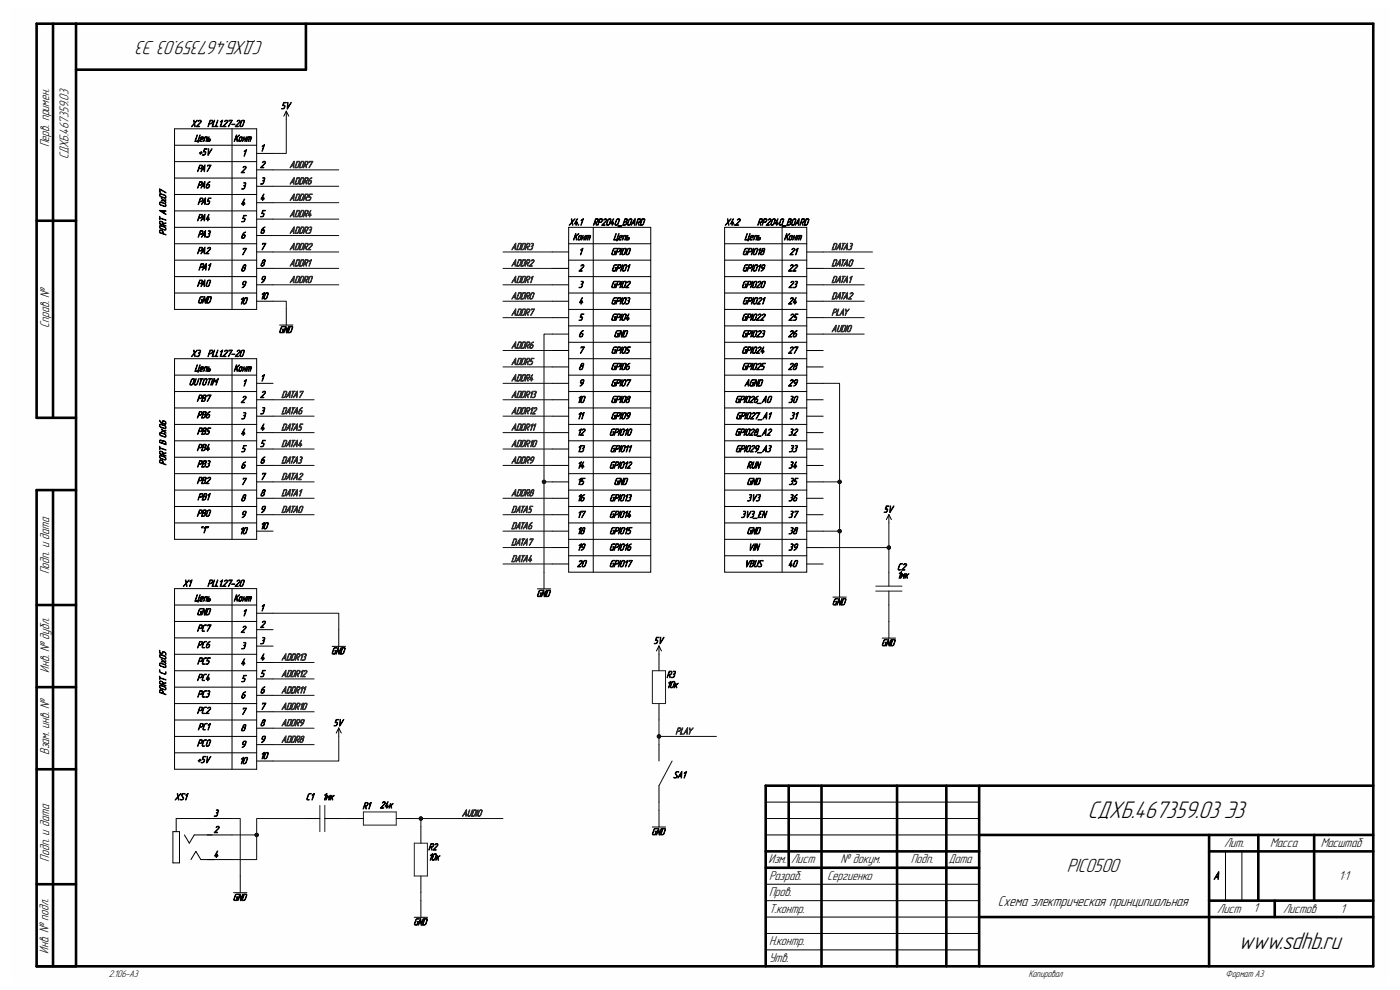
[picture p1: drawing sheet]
<svg xmlns="http://www.w3.org/2000/svg" width="297mm" height="210mm" viewBox="0 0 297 210" stroke-linecap="round" stroke-linejoin="round" font-family="sans-serif">
<path d="M2.2 1.5h292.6v207h-292.6z" fill-rule="evenodd" fill="#fefefe"/>
<g fill="none" stroke="#000" stroke-width=".55">
<path d="M11.3 5v83.6M16.1 5v200M64.9 5v9.8h-48.8M7.8 46.8h8.3M16.1 88.6h-8.3v-83.6h283.5v200h-283.5v-101h8.3M11.3 104v101M7.8 128.3h8.3M7.8 145.8h8.3M7.8 163.2h8.3M167.3 166.7v17.4M174.3 166.7v38.3M190.3 166.7v38.3"/>
<path d="M200.8 166.7v38.3M207.7 177.1h83.6M207.7 166.7v38.3M256.5 177.1v27.9M267 177.1v14M278.8 177.1v14M291.3 166.7h-128.9v38.3M7.8 187.6h8.3M162.4 180.6h45.3M162.4 184.1h45.3M207.7 194.5h83.6M256.5 180.6h34.8"/>
<path d="M256.5 191.1h34.8M270.4 191.1v3.4"/>
</g>
<g fill="none" stroke="#000" stroke-width=".21">
<path d="M37 27.3h17.4v38.3h-17.4zM37 30.8h17.4M37 34.3h17.4M37 37.8h17.4M49.2 27.3v38.3M54.4 32.5h3.5M54.4 36h3.5M54.4 39.5h3.5M60.7 23.6l-.5 1M60.7 23.6l.6 1M60.7 23.6v1.8M37 41.3h17.4"/>
<path d="M37 44.7h17.4M37 48.2h17.4M37 51.7h17.4M37 55.2h17.4M37 58.7h17.4M54.4 43h3.5M54.4 46.5h3.5M54.4 50h3.5M54.4 53.5h3.5M54.4 56.9h3.5M117.2 53.5h3.4M117.2 56.9h3.4"/>
<path d="M120.6 48.2h17.5v73.2h-17.5zM120.6 51.7h17.5M120.6 55.2h17.5M120.6 58.7h17.5M125.9 48.2v73.2M153.7 48.2h17.5v73.2h-17.5zM153.7 51.7h17.5M153.7 55.2h17.5M153.7 58.7h17.5M165.9 48.2v73.2M171.2 53.5h3.4M171.2 56.9h3.4"/>
<path d="M37 62.2h17.4M37 79.6h17.4M37 76.1h17.5v38.3h-17.5zM49.2 76.1v38.3M54.4 60.4h3.5M54.4 63.9h3.5M59.3 69h2.9M60.7 65.4v3.6M117.2 60.4h3.4M117.2 63.9h3.4M117.2 67.4h3.4M117.2 70.9h3.4"/>
<path d="M117.2 74.4h3.4M117.2 77.8h3.4M120.6 65.6h17.5M120.6 62.2h17.5M120.6 76.1h17.5M120.6 79.6h17.5M120.6 69.1h17.5M120.6 72.6h17.5M153.7 65.6h17.5M153.7 62.2h17.5M153.7 76.1h17.5M153.7 79.6h17.5"/>
<path d="M153.7 69.1h17.5M153.7 72.6h17.5M171.2 60.4h3.4M171.2 63.9h3.4M171.2 70.9h3.4M171.2 74.4h3.4M171.2 77.8h3.4M171.2 67.4h3.4M37 83.1h17.4M37 86.5h17.5M37 90h17.5M37 93.5h17.5"/>
<path d="M37 97h17.5M54.4 81.3h3.5M54.4 84.8h3.5M54.5 88.3h3.4M54.5 91.8h3.4M54.5 95.3h3.4M54.5 98.7h3.4M117.2 81.3h3.4M117.2 84.8h3.4M117.2 88.3h3.4M117.2 91.8h3.4M117.2 95.3h3.4"/>
<path d="M117.2 98.7h3.4M120.6 83.1h17.5M120.6 86.5h17.5M120.6 90h17.5M120.6 93.5h17.5M120.6 97h17.5M153.7 83.1h17.5M153.7 86.5h17.5M153.7 90h17.5M153.7 93.5h17.5M153.7 97h17.5M171.2 81.3h3.4"/>
<path d="M171.2 84.8h3.4M171.2 88.3h3.4M171.2 91.8h3.4M171.2 95.3h3.4M171.2 98.7h3.4M37 100.5h17.5M37 104h17.5M37 107.4h17.5M37 110.9h17.5M54.5 102.2h3.4M54.5 105.7h3.4M54.5 109.2h3.4"/>
<path d="M54.5 112.7h3.4M117.2 102.2h3.4M117.2 105.7h3.4M117.2 109.2h3.4M117.2 112.7h3.4M117.2 116.2h3.4M117.2 119.6h3.4M120.6 114.4h17.5M120.6 100.5h17.5M120.6 104h17.5M120.6 107.4h17.5M120.6 110.9h17.5"/>
<path d="M120.6 117.9h17.5M153.7 114.4h17.5M153.7 100.5h17.5M153.7 104h17.5M153.7 107.4h17.5M153.7 110.9h17.5M153.7 117.9h17.5M171.2 102.2h3.4M171.2 105.7h3.4M171.2 109.2h3.4M171.2 116.2h3.4M171.2 119.6h3.4"/>
<path d="M171.2 112.7h3.4M188.6 109.2l-.6 1M188.6 109.2l.5 1M188.6 109.2v1.7M37 124.9h17.5v38.3h-17.5zM37 128.3h17.5M37 131.8h17.5M37 135.3h17.5M37 138.8h17.5M49.2 124.9v38.3M54.5 130.1h3.4M54.5 133.6h3.4"/>
<path d="M54.5 137.1h3.4M70.5 137.1h2.8M71.9 133.6v3.5M114 124.9h2.8M115.4 121.4v3.5M139.8 137v5.3M139.8 137l-.5 1.1M139.8 137l.5 1.1M176.7 126.7h2.8M178.1 123.1v3.6M188.6 121.4v2.9M188.6 125.4v3"/>
<path d="M37 142.3h17.5M37 145.8h17.5M37 149.3h17.5M37 152.7h17.5M37 156.2h17.5M37 159.7h17.5M54.5 140.5h3.4M54.5 144h3.4M54.5 147.5h3.4M54.5 151h3.4M54.5 154.5h3.4M54.5 158h3.4"/>
<path d="M71.9 154.4v1.8M71.9 154.4l-.6 1.1M71.9 154.4l.5 1.1M139.8 149.3v3.4M139.8 158v3.4M36.7 176.4h1.4v6.6h-1.4zM39.1 177.1l1.1 1.8 1-1.8h8M49.2 173.6h-11.8v2.8M54.5 161.4h3.4M64.9 173.6h3M68.9 173.6h3M73.6 173.6h3.5"/>
<path d="M84.1 173.6h3.4M89.3 175.4v3.5M138.4 175.4h2.8M139.8 166.7v3.5M139.8 171.9v3.5M162.4 177.1h45.3M162.4 173.6h45.3M162.4 170.2h45.3M40.5 182.4l1.1-1.8 1 1.8h6.6M49.6 189.4h2.8M51 185.8v3.6M87.9 194.6h2.8"/>
<path d="M89.3 185.8v3.5M89.3 191.1v3.5M162.4 198h45.3M162.4 194.5h45.3M162.4 191.1h45.3M162.4 187.6h45.3M260 180.6v10.5M263.5 180.6v10.5M162.4 201.5h45.3"/>
</g>
<g fill="none" stroke="#0e0e0e" stroke-width=".21">
<path d="M57.9 36h14M57.9 39.5h14M60.7 25.4v7.1h-2.8M57.9 43h14M57.9 46.5h14M57.9 50h14M57.9 53.5h14M57.9 56.9h14M57.9 63.9h2.8v1.5M57.9 60.4h14M57.9 84.8h8.7M57.9 88.3h8.7"/>
<path d="M57.9 91.8h8.7M57.9 95.3h8.7M57.9 98.7h8.7M57.9 102.2h8.7M57.9 105.7h8.7M57.9 109.2h8.7M115.4 102.2h1.8M57.9 144h8.7M57.9 158h8.7M57.9 154.5h8.7M57.9 151h8.7M57.9 147.5h8.7"/>
<path d="M142.6 161.4l-2.8 5.3"/>
</g>
<path d="M185.8 125.4h5.6M185.8 124.3h5.6M138.4 142.3h2.8v7h-2.8zM67.9 170.9v5.5M68.9 170.9v5.5M77.1 172.2h7v2.8h-7zM87.9 178.9h2.8v6.9h-2.8z" fill="none" stroke="#1c1c1c" stroke-width=".21"/>
<circle cx="115.4" cy="102.2" r=".35" fill="#0e0e0e"/>
<g fill="none" stroke="#0e0e0e" stroke-width=".21">
<path d="M174.6 112.7h3.5"/>
<circle cx="115.4" cy="102.2" r=".35"/>
</g>
<circle cx="178.1" cy="112.7" r=".35" fill="#0e0e0e"/>
<g fill="none" stroke="#0e0e0e" stroke-width=".21">
<path d="M174.6 81.3h3.5v20.9"/>
<circle cx="178.1" cy="112.7" r=".35"/>
</g>
<circle cx="178.1" cy="102.2" r=".35" fill="#0e0e0e"/>
<g fill="none" stroke="#0e0e0e" stroke-width=".21">
<path d="M106.7 53.5h10.5M106.7 56.9h10.5M106.7 60.4h10.5M106.7 63.9h10.5M106.7 67.4h10.5M117.2 70.9h-1.8v50.5"/>
<circle cx="178.1" cy="102.2" r=".35"/>
</g>
<circle cx="115.4" cy="102.2" r=".35" fill="#0e0e0e"/>
<g fill="none" stroke="#0e0e0e" stroke-width=".21">
<path d="M174.6 102.2h3.5v20.9"/>
<circle cx="115.4" cy="102.2" r=".35"/>
</g>
<circle cx="178.1" cy="102.2" r=".35" fill="#0e0e0e"/>
<circle cx="178.1" cy="102.2" r=".35" fill="none" stroke="#0e0e0e" stroke-width=".21"/>
<circle cx="178.1" cy="112.7" r=".35" fill="#0e0e0e"/>
<g fill="none" stroke="#0e0e0e" stroke-width=".21">
<path d="M174.6 53.5h10.5M174.6 56.9h8.7M106.7 74.4h10.5M106.7 77.8h10.5M174.6 60.4h8.7M174.6 63.9h8.7M106.7 81.3h10.5M106.7 84.8h10.5M106.7 88.3h10.5M106.7 91.8h10.5M106.7 95.3h10.5M106.7 98.7h10.5"/>
<path d="M106.7 109.2h10.5M106.7 112.7h10.5M106.7 116.2h10.5M106.7 119.6h10.5M106.7 105.7h10.5M57.9 130.1h14v3.5M57.9 140.5h8.7M71.9 156.2v5.2h-14M139.8 156.2h12.2M139.8 170.2v1.7"/>
<circle cx="178.1" cy="112.7" r=".35"/>
</g>
<circle cx="139.8" cy="156.2" r=".35" fill="#0e0e0e"/>
<g fill="none" stroke="#0e0e0e" stroke-width=".21">
<path d="M174.6 70.9h8.7M174.6 67.4h8.7M139.8 152.7v5.3"/>
<circle cx="139.8" cy="156.2" r=".35"/>
</g>
<circle cx="139.8" cy="156.2" r=".35" fill="#0e0e0e"/>
<g fill="none" stroke="#0e0e0e" stroke-width=".21">
<path d="M71.9 173.6h1.7M87.5 173.6h1.8v1.8"/>
<circle cx="139.8" cy="156.2" r=".35"/>
</g>
<circle cx="89.3" cy="173.6" r=".35" fill="#0e0e0e"/>
<g fill="none" stroke="#0e0e0e" stroke-width=".21">
<path d="M89.3 173.6h17.4"/>
<circle cx="89.3" cy="173.6" r=".35"/>
</g>
<circle cx="89.3" cy="173.6" r=".35" fill="#0e0e0e"/>
<g fill="none" stroke="#0e0e0e" stroke-width=".21">
<path d="M49.2 177.1h5.3v5.3h-5.3"/>
<circle cx="89.3" cy="173.6" r=".35"/>
</g>
<circle cx="54.5" cy="177.1" r=".35" fill="#0e0e0e"/>
<g fill="none" stroke="#0e0e0e" stroke-width=".21">
<path d="M64.9 173.6h-10.4v3.5"/>
<circle cx="54.5" cy="177.1" r=".35"/>
</g>
<circle cx="54.5" cy="177.1" r=".35" fill="#0e0e0e"/>
<g fill="none" stroke="#0e0e0e" stroke-width=".21">
<path d="M174.6 116.2h14v5.2M188.6 128.4v3.4M49.2 173.6h1.8v12.2M89.3 189.3v1.8"/>
<circle cx="54.5" cy="177.1" r=".35"/>
</g>
<path d="M187.2 135.4h2.8M188.6 131.8v3.6" fill="none" stroke="#000" stroke-width=".21"/>
<circle cx="188.6" cy="116.2" r=".35" fill="#0e0e0e"/>
<g fill="none" stroke="#0e0e0e" stroke-width=".21">
<path d="M188.6 110.9v5.3"/>
<circle cx="188.6" cy="116.2" r=".35"/>
</g>
<circle cx="188.6" cy="116.2" r=".35" fill="#0e0e0e"/>
<circle cx="188.6" cy="116.2" r=".35" fill="none" stroke="#0e0e0e" stroke-width=".21"/>
<g font-size="5.4">
<text x="230.8" y="173.4">СДХБ.467359.03 Э3</text>
<text x="262.8" y="201.3">www.sdhb.ru</text>
</g>
<g font-size="4.3">
<text x="55.9" y="8.7" transform="rotate(-180 55.9 8.7)">СДХБ.467359.03 Э3</text>
<text x="226.3" y="185">PICO500</text>
</g>
<text font-size="3.2" x="211.7" y="192.1">Схема электрическая принципиальная</text>
<g font-size="2.9">
<text x="10.5" y="31.2" transform="rotate(-90 10.5 31.2)">Перв. примен.</text>
<text x="14.5" y="33.8" transform="rotate(-90 14.5 33.8)">СДХБ.467359.03</text>
<text x="10.5" y="69.6" transform="rotate(-90 10.5 69.6)">Справ. №</text>
<text x="10.5" y="121.8" transform="rotate(-90 10.5 121.8)">Подп. и дата</text>
<text x="10.5" y="142.7" transform="rotate(-90 10.5 142.7)">Инв. № дубл.</text>
<text x="10.5" y="160.1" transform="rotate(-90 10.5 160.1)">Взам. инв. №</text>
<text x="259.7" y="179.7">Лит.</text>
<text x="269.5" y="179.7">Масса</text>
<text x="280.2" y="179.7">Масштаб</text>
<text x="10.5" y="182.8" transform="rotate(-90 10.5 182.8)">Подп. и дата</text>
<text x="163" y="183.2">Изм.</text>
<text x="167.9" y="183.2">Лист</text>
<text x="178.3" y="183.2">№ докум.</text>
<text x="193.2" y="183.2">Подп.</text>
<text x="201.3" y="183.2">Дата</text>
<text x="163.2" y="190.1">Пров.</text>
<text x="163.2" y="186.6">Разраб.</text>
<text x="175.5" y="186.6">Сергиенко</text>
<text x="284" y="186.6">1:1</text>
<text x="163.2" y="193.6">Т.контр.</text>
<text x="258.2" y="193.6">Лист</text>
<text x="265.9" y="193.5">1</text>
<text x="272.2" y="193.6">Листов</text>
<text x="284.4" y="193.6">1</text>
<text x="10.3" y="202.4" transform="rotate(-90 10.3 202.4)">Инв. № подл.</text>
<text x="163.2" y="200.6">Н.контр.</text>
<text x="163.2" y="204">Утв.</text>
</g>
<text font-size="2.5" x="257.4" y="186.6">A</text>
<g font-size="2.1">
<text x="59.6" y="23.1">5V</text>
<text x="40.5" y="26.9">X2</text>
<text x="44" y="26.9">PLL1.27-20</text>
<text x="41.2" y="30">Цепь</text>
<text x="42.1" y="32.9">+5V</text>
<text x="49.6" y="30">Конт</text>
<text x="51.4" y="33.1">1</text>
<text x="55.2" y="32.1">1</text>
<text x="55.2" y="35.6">2</text>
<text x="41.8" y="36.4">PA7</text>
<text x="41.8" y="39.9">PA6</text>
<text x="51.1" y="36.7">2</text>
<text x="51.1" y="40.1">3</text>
<text x="55.2" y="39.1">3</text>
<text x="41.8" y="46.9">PA4</text>
<text x="41.9" y="43.4">PA5</text>
<text x="51.1" y="43.6">4</text>
<text x="51.1" y="47.1">5</text>
<text x="55.2" y="42.5">4</text>
<text x="55.2" y="46">5</text>
<text x="120.6" y="47.8">X4.1</text>
<text x="125.8" y="47.8">RP2040_BOARD</text>
<text x="153.8" y="47.8">X4.2</text>
<text x="160.6" y="47.8">RP2040_BOARD</text>
<text x="35.2" y="50" transform="rotate(-90 35.2 50)">PORT A 0x07</text>
<text x="41.8" y="53.8">PA2</text>
<text x="41.9" y="50.3">PA3</text>
<text x="51.1" y="50.6">6</text>
<text x="55.2" y="49.5">6</text>
<text x="55.2" y="53">7</text>
<text x="121.5" y="50.9">Конт</text>
<text x="130.1" y="50.9">Цепь</text>
<text x="157.9" y="50.9">Цепь</text>
<text x="166.3" y="50.9">Конт</text>
<text x="42.1" y="57.3">PA1</text>
<text x="51.1" y="54.1">7</text>
<text x="51.1" y="57.5">8</text>
<text x="55.2" y="56.5">8</text>
<text x="55.2" y="60">9</text>
<text x="122.7" y="54.1">1</text>
<text x="122.7" y="57.5">2</text>
<text x="129.6" y="54.1">GPIO0</text>
<text x="129.7" y="57.5">GPIO1</text>
<text x="157.5" y="54.1">GPIO18</text>
<text x="157.5" y="57.5">GPIO19</text>
<text x="167.2" y="57.5">22</text>
<text x="167.5" y="54.1">21</text>
<text x="41.8" y="60.8">PA0</text>
<text x="41.9" y="64.3">GND</text>
<text x="50.8" y="64.5">10</text>
<text x="51.1" y="61">9</text>
<text x="55.2" y="63.5">10</text>
<text x="122.7" y="61">3</text>
<text x="122.7" y="64.5">4</text>
<text x="129.6" y="61">GPIO2</text>
<text x="129.6" y="64.5">GPIO3</text>
<text x="157.3" y="61">GPIO20</text>
<text x="157.5" y="64.5">GPIO21</text>
<text x="167.2" y="64.5">24</text>
<text x="167.3" y="61">23</text>
<text x="59.1" y="70.6">GND</text>
<text x="122.7" y="68">5</text>
<text x="122.7" y="71.5">6</text>
<text x="129.6" y="68">GPIO4</text>
<text x="130.2" y="71.5">GND</text>
<text x="157.3" y="68">GPIO22</text>
<text x="157.4" y="71.5">GPIO23</text>
<text x="167.2" y="71.5">26</text>
<text x="167.3" y="68">25</text>
<text x="40.5" y="75.6">X3</text>
<text x="44" y="75.6">PLL1.27-20</text>
<text x="122.7" y="75">7</text>
<text x="129.6" y="75">GPIO5</text>
<text x="157.3" y="75">GPIO24</text>
<text x="167.2" y="75">27</text>
<text x="40.1" y="81.7">OUT0TIM</text>
<text x="41.2" y="78.8">Цепь</text>
<text x="49.6" y="78.8">Конт</text>
<text x="51.4" y="81.9">1</text>
<text x="55.2" y="80.9">1</text>
<text x="122.7" y="78.4">8</text>
<text x="122.7" y="81.9">9</text>
<text x="129.6" y="78.4">GPIO6</text>
<text x="129.6" y="81.9">GPIO7</text>
<text x="157.4" y="78.4">GPIO25</text>
<text x="157.9" y="81.9">AGND</text>
<text x="167.2" y="78.4">28</text>
<text x="167.2" y="81.9">29</text>
<text x="41.7" y="85.2">PB7</text>
<text x="41.7" y="88.7">PB6</text>
<text x="51.1" y="85.4">2</text>
<text x="51.1" y="88.9">3</text>
<text x="55.2" y="84.4">2</text>
<text x="55.2" y="87.8">3</text>
<text x="122.4" y="85.4">10</text>
<text x="122.4" y="88.9">11</text>
<text x="129.6" y="85.4">GPIO8</text>
<text x="129.6" y="88.9">GPIO9</text>
<text x="155.9" y="85.4">GPIO26_A0</text>
<text x="156.1" y="88.9">GPIO27_A1</text>
<text x="167.3" y="85.4">30</text>
<text x="167.6" y="88.9">31</text>
<text x="41.7" y="95.6">PB4</text>
<text x="41.8" y="92.2">PB5</text>
<text x="51.1" y="92.4">4</text>
<text x="51.1" y="95.9">5</text>
<text x="55.2" y="91.3">4</text>
<text x="55.2" y="94.8">5</text>
<text x="122.4" y="92.4">12</text>
<text x="122.4" y="95.9">13</text>
<text x="129.2" y="92.4">GPIO10</text>
<text x="129.4" y="95.9">GPIO11</text>
<text x="155.9" y="92.4">GPIO28_A2</text>
<text x="156" y="95.9">GPIO29_A3</text>
<text x="167.3" y="92.4">32</text>
<text x="167.3" y="95.9">33</text>
<text x="35.2" y="98.7" transform="rotate(-90 35.2 98.7)">PORT B 0x06</text>
<text x="41.8" y="99.1">PB3</text>
<text x="51.1" y="99.4">6</text>
<text x="55.2" y="98.3">6</text>
<text x="55.2" y="101.8">7</text>
<text x="122.4" y="99.4">14</text>
<text x="129.2" y="99.4">GPIO12</text>
<text x="158.4" y="99.4">RUN</text>
<text x="167.3" y="99.4">34</text>
<text x="41.7" y="102.6">PB2</text>
<text x="41.9" y="106.1">PB1</text>
<text x="51.1" y="102.8">7</text>
<text x="51.1" y="106.3">8</text>
<text x="55.2" y="105.2">8</text>
<text x="122.4" y="102.8">15</text>
<text x="122.4" y="106.3">16</text>
<text x="129.3" y="106.3">GPIO13</text>
<text x="130.2" y="102.8">GND</text>
<text x="158.4" y="102.8">GND</text>
<text x="158.5" y="106.3">3V3</text>
<text x="167.3" y="106.3">36</text>
<text x="167.3" y="102.8">35</text>
<text x="41.7" y="109.6">PB0</text>
<text x="42.3" y="113.1">&quot;1&quot;</text>
<text x="50.8" y="113.3">10</text>
<text x="51.1" y="109.8">9</text>
<text x="55.2" y="108.8">9</text>
<text x="55.2" y="112.2">10</text>
<text x="122.4" y="109.8">17</text>
<text x="122.4" y="113.3">18</text>
<text x="129.2" y="109.8">GPIO14</text>
<text x="129.3" y="113.3">GPIO15</text>
<text x="157.2" y="109.8">3V3_EN</text>
<text x="158.4" y="113.3">GND</text>
<text x="167.3" y="109.8">37</text>
<text x="167.3" y="113.3">38</text>
<text x="187.5" y="108.7">5V</text>
<text x="122.4" y="116.8">19</text>
<text x="129.2" y="116.8">GPIO16</text>
<text x="158.7" y="116.8">VIN</text>
<text x="167.3" y="116.8">39</text>
<text x="38.8" y="124.4">X1</text>
<text x="44" y="124.4">PLL1.27-20</text>
<text x="122.4" y="120.3">20</text>
<text x="129.2" y="120.3">GPIO17</text>
<text x="157.9" y="120.3">VBUS</text>
<text x="167.2" y="120.3">40</text>
<text x="190.3" y="122.7">1мк</text>
<text x="190.3" y="120.9">C2</text>
<text x="41.2" y="127.6">Цепь</text>
<text x="41.7" y="130.5">GND</text>
<text x="49.6" y="127.6">Конт</text>
<text x="51.4" y="130.7">1</text>
<text x="55.2" y="129.6">1</text>
<text x="113.8" y="126.6">GND</text>
<text x="176.5" y="128.4">GND</text>
<text x="41.8" y="133.9">PC7</text>
<text x="41.8" y="137.5">PC6</text>
<text x="51.1" y="134.2">2</text>
<text x="51.1" y="137.7">3</text>
<text x="55.2" y="133.1">2</text>
<text x="55.2" y="136.6">3</text>
<text x="138.7" y="136.6">5V</text>
<text x="187" y="137">GND</text>
<text x="41.8" y="140.9">PC5</text>
<text x="51.1" y="141.1">4</text>
<text x="55.2" y="140.1">4</text>
<text x="55.2" y="143.6">5</text>
<text x="70.3" y="138.8">GND</text>
<text x="141.4" y="143.8">R3</text>
<text x="35.2" y="147.5" transform="rotate(-90 35.2 147.5)">PORT C 0x05</text>
<text x="41.8" y="144.4">PC4</text>
<text x="41.8" y="147.9">PC3</text>
<text x="51.1" y="148.1">6</text>
<text x="51.1" y="144.7">5</text>
<text x="55.2" y="147.1">6</text>
<text x="141.4" y="145.9">10к</text>
<text x="41.8" y="151.4">PC2</text>
<text x="42" y="154.9">PC1</text>
<text x="51.1" y="151.6">7</text>
<text x="51.1" y="155.1">8</text>
<text x="55.2" y="150.5">7</text>
<text x="55.2" y="154">8</text>
<text x="70.7" y="154">5V</text>
<text x="41.8" y="158.3">PC0</text>
<text x="41.8" y="161.8">+5V</text>
<text x="51.1" y="158.6">9</text>
<text x="55.2" y="157.5">9</text>
<text x="55.2" y="161">10</text>
<text x="50.8" y="162.1">10</text>
<text x="142.8" y="165.1">SA1</text>
<text x="37" y="169.7">XS1</text>
<text x="45.3" y="173.2">3</text>
<text x="64.9" y="169.7">C1</text>
<text x="68.4" y="169.7">1мк</text>
<text x="76.9" y="171.6">R1</text>
<text x="80.6" y="171.4">24к</text>
<text x="45.3" y="176.7">2</text>
<text x="138.2" y="177.1">GND</text>
<text x="45.3" y="181.9">4</text>
<text x="90.8" y="182.5">10к</text>
<text x="90.8" y="180.3">R2</text>
<text x="49.4" y="191.1">GND</text>
<text x="87.7" y="196.3">GND</text>
<text x="23.1" y="207.3">2.106-A3</text>
<text x="218.2" y="207.3">Копировал</text>
<text x="260" y="207.3">Формат А3</text>
</g>
<g font-size="2.1" fill="#2e2e2e">
<text x="61.4" y="35.6">ADDR7</text>
<text x="61.4" y="39.1">ADDR6</text>
<text x="61.4" y="42.5">ADDR5</text>
<text x="61.4" y="46">ADDR4</text>
<text x="61.4" y="49.5">ADDR3</text>
<text x="61.4" y="53">ADDR2</text>
<text x="108.5" y="53">ADDR3</text>
<text x="176.4" y="53">DATA3</text>
<text x="61.4" y="56.5">ADDR1</text>
<text x="61.4" y="60">ADDR0</text>
<text x="108.5" y="60">ADDR1</text>
<text x="108.5" y="56.5">ADDR2</text>
<text x="176.4" y="56.5">DATA0</text>
<text x="176.4" y="60">DATA1</text>
<text x="108.5" y="63.5">ADDR0</text>
<text x="176.4" y="63.5">DATA2</text>
<text x="108.5" y="66.9">ADDR7</text>
<text x="176.4" y="70.4">AUDIO</text>
<text x="176.4" y="66.9">PLAY</text>
<text x="108.5" y="77.4">ADDR5</text>
<text x="108.5" y="73.9">ADDR6</text>
<text x="108.5" y="80.9">ADDR4</text>
<text x="59.7" y="84.4">DATA7</text>
<text x="59.7" y="87.8">DATA6</text>
<text x="108.5" y="87.8">ADDR12</text>
<text x="108.5" y="84.4">ADDR13</text>
<text x="59.7" y="91.3">DATA5</text>
<text x="59.7" y="94.8">DATA4</text>
<text x="108.5" y="94.8">ADDR10</text>
<text x="108.5" y="91.3">ADDR11</text>
<text x="59.7" y="98.3">DATA3</text>
<text x="59.7" y="101.8">DATA2</text>
<text x="108.5" y="98.3">ADDR9</text>
<text x="59.7" y="105.2">DATA1</text>
<text x="108.5" y="105.2">ADDR8</text>
<text x="59.7" y="108.8">DATA0</text>
<text x="108.5" y="108.8">DATA5</text>
<text x="108.5" y="112.2">DATA6</text>
<text x="108.5" y="119.2">DATA4</text>
<text x="108.5" y="115.7">DATA7</text>
<text x="59.7" y="143.6">ADDR12</text>
<text x="59.7" y="140.1">ADDR13</text>
<text x="59.7" y="147.1">ADDR11</text>
<text x="59.7" y="154">ADDR9</text>
<text x="59.7" y="150.5">ADDR10</text>
<text x="143.3" y="155.8">PLAY</text>
<text x="59.7" y="157.5">ADDR8</text>
<text x="98" y="173.2">AUDIO</text>
</g>
</svg>
